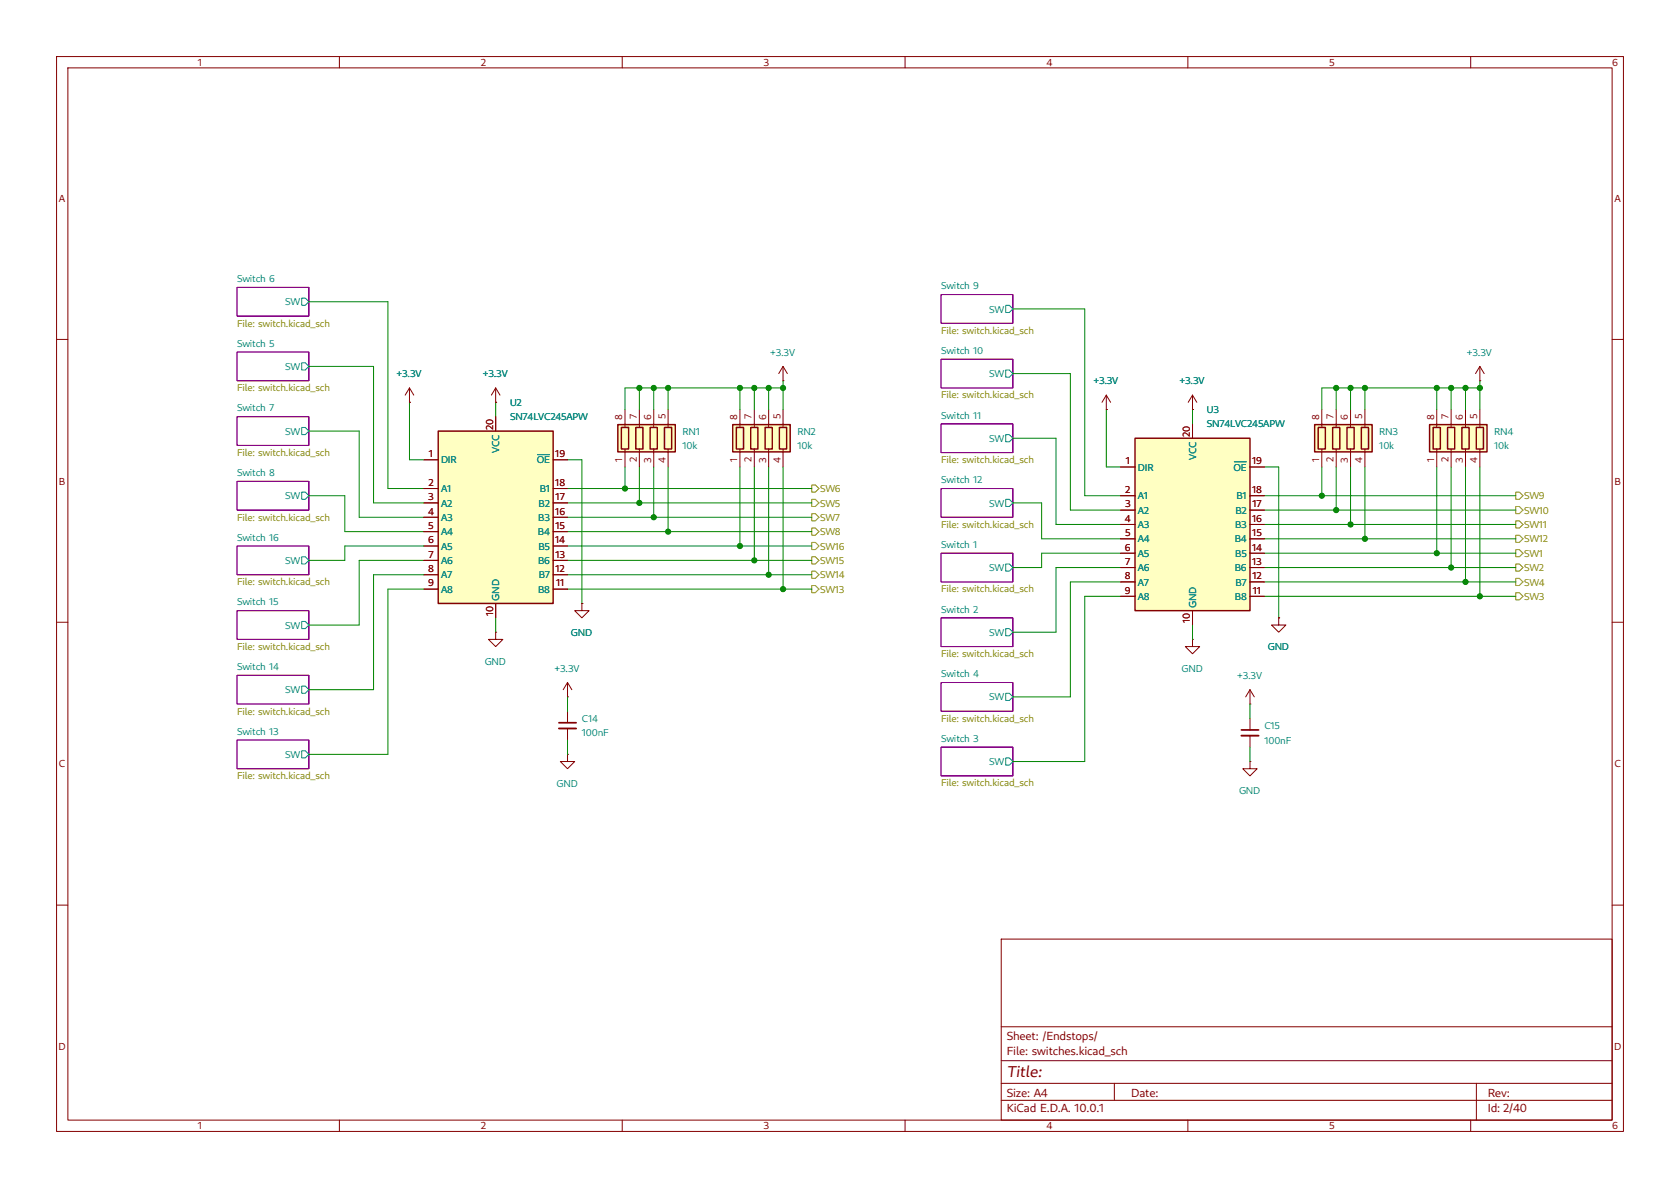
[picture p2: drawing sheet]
<svg xmlns="http://www.w3.org/2000/svg" width="297mm" height="210mm" viewBox="0 0 297 210" stroke-linecap="round" stroke-linejoin="round" font-family="sans-serif">
<g fill="none" stroke="#840000" stroke-width=".18">
<path d="M10 10h277v190h-277zM12 12h273v186h-273zM60 10v2M110 10v2M160 10v2M210 10v2M260 10v2M10 60h2M285 60h2M10 110h2M285 110h2M10 160h2"/>
<path d="M177 166h108v32h-108zM285 160h2M60 198v2M110 198v2M160 198v2M177 194.5h108M177 191.5h108M177 187.5h108M177 181.5h108M197 191.5v3M210 198v2M260 198v2"/>
<path d="M261 191.5v6.5"/>
</g>
<g fill="none" stroke="#840084" stroke-width=".18">
<path d="M41.9 50.8h12.7v5.1h-12.7zM166.4 52.1h12.7v5.1h-12.7zM41.9 73.7h12.7v5h-12.7zM41.9 62.2h12.7v5.1h-12.7zM166.4 74.9h12.7v5.1h-12.7zM166.4 63.5h12.7v5.1h-12.7zM41.9 96.5h12.7v5.1h-12.7zM41.9 85.1h12.7v5.1h-12.7zM166.4 97.8h12.7v5.1h-12.7zM166.4 86.4h12.7v5h-12.7zM41.9 119.4h12.7v5.1h-12.7zM41.9 108h12.7v5h-12.7z"/>
<path d="M166.4 109.2h12.7v5.1h-12.7zM41.9 130.8h12.7v5.1h-12.7zM166.4 132.1h12.7v5.1h-12.7zM166.4 120.7h12.7v5h-12.7z"/>
</g>
<g fill="none" stroke="#008484" stroke-width=".18">
<path d="M53.3 52.7h.7l.6 .6-.6 .7h-.7zM177.8 54h.6l.7 .6-.7 .6h-.6zM53.3 75.6h.7l.6 .6-.6 .6h-.7zM53.3 64.1h.7l.6 .7-.6 .6h-.7zM177.8 76.8h.6l.7 .7-.7 .6h-.6zM177.8 65.4h.6l.7 .6-.7 .7h-.6zM53.3 98.4h.7l.6 .7-.6 .6h-.7zM53.3 87h.7l.6 .6-.6 .7h-.7zM177.8 99.7h.6l.7 .6-.7 .7h-.6zM177.8 88.3h.6l.7 .6-.7 .6h-.6zM53.3 109.9h.7l.6 .6-.6 .6h-.7zM177.8 111.1h.6l.7 .7-.7 .6h-.6z"/>
<path d="M53.3 132.7h.7l.6 .7-.6 .6h-.7zM53.3 121.3h.7l.6 .6-.6 .7h-.7zM177.8 134h.6l.7 .6-.7 .7h-.6zM177.8 122.6h.6l.7 .6-.7 .6h-.6z"/>
</g>
<path d="M129.5 75.1h10.2v4.8h-10.2z" fill="#ffffc2"/>
<path d="M129.5 75.1h10.2v4.8h-10.2zM130.2 75.6h1.2v3.8h-1.2zM132.7 75.6h1.3v3.8h-1.3zM135.3 75.6h1.2v3.8h-1.2zM137.8 75.6h1.3v3.8h-1.3z" fill="none" stroke="#840000" stroke-width=".25"/>
<path d="M130.8 72.4v3.2M130.8 79.4v3.2M133.3 72.4v3.2M133.3 79.4v3.2M135.9 72.4v3.2M135.9 79.4v3.2M138.4 72.4v3.2M138.4 79.4v3.2" fill="none" stroke="#840000" stroke-width=".18"/>
<path d="M200.7 77.5h20.3v30.5h-20.3z" fill="#ffffc2"/>
<path d="M200.7 77.5h20.3v30.5h-20.3z" fill="none" stroke="#840000" stroke-width=".25"/>
<g fill="none" stroke="#840000" stroke-width=".18">
<path d="M210.8 74.9v2.6M198.1 82.6h2.6M198.1 87.6h2.6M198.1 90.2h2.6M198.1 92.7h2.6M198.1 95.3h2.6M198.1 97.8h2.6M221 82.6h2.5M221 87.6h2.5M221 90.2h2.5M221 92.7h2.5M221 95.3h2.5"/>
<path d="M221 97.8h2.5M198.1 100.3h2.6M198.1 102.9h2.6M198.1 105.4h2.6M210.8 108v2.5M221 100.3h2.5M221 102.9h2.5M221 105.4h2.5"/>
</g>
<path d="M218.2 81.6h2.1" fill="none" stroke="#008484" stroke-width=".18"/>
<path d="M252.7 75.1h10.2v4.8h-10.2z" fill="#ffffc2"/>
<path d="M252.7 75.1h10.2v4.8h-10.2zM253.4 75.6h1.2v3.8h-1.2zM255.9 75.6h1.3v3.8h-1.3zM258.4 75.6h1.3v3.8h-1.3zM261 75.6h1.3v3.8h-1.3z" fill="none" stroke="#840000" stroke-width=".25"/>
<g fill="none" stroke="#840000" stroke-width=".18">
<path d="M254 72.4v3.2M254 79.4v3.2M256.5 72.4v3.2M256.5 79.4v3.2M259.1 72.4v3.2M259.1 79.4v3.2M261.6 72.4v3.2M261.6 79.4v3.2M87.6 111.8v1.2h1.3l-1.3 1.3-1.2-1.3h1.2M87.6 111.8h.1M210.8 113v1.3h1.3l-1.3 1.3-1.3-1.3h1.3M210.8 113h.1"/>
<path d="M100.3 133.4v1.2h1.3l-1.3 1.3-1.2-1.3h1.2M100.3 133.4h.1M221 134.6v1.3h1.2l-1.2 1.3-1.3-1.3h1.3M221 134.6h.1"/>
</g>
<path d="M109.2 75.1h10.2v4.8h-10.2z" fill="#ffffc2"/>
<path d="M109.2 75.1h10.2v4.8h-10.2zM109.9 75.6h1.2v3.8h-1.2zM112.4 75.6h1.3v3.8h-1.3zM114.9 75.6h1.3v3.8h-1.3zM117.5 75.6h1.2v3.8h-1.2z" fill="none" stroke="#840000" stroke-width=".25"/>
<g fill="none" stroke="#840000" stroke-width=".18">
<path d="M110.5 72.4v3.2M110.5 79.4v3.2M113 72.4v3.2M113 79.4v3.2M115.6 72.4v3.2M115.6 79.4v3.2M118.1 72.4v3.2M118.1 79.4v3.2M210.8 72.4h.1M210.8 69.9l-.7 1.2M210.8 69.9l.8 1.2M210.8 69.9v2.5"/>
<path d="M221 127v2M221 130v2.1"/>
</g>
<path d="M219.5 129h3" fill="none" stroke="#840000" stroke-width=".3"/>
<path d="M219.5 130h3" fill="none" stroke="#840000" stroke-width=".33"/>
<path d="M232.4 75.1h10.2v4.8h-10.2z" fill="#ffffc2"/>
<path d="M232.4 75.1h10.2v4.8h-10.2zM233 75.6h1.3v3.8h-1.3zM235.6 75.6h1.3v3.8h-1.3zM238.1 75.6h1.3v3.8h-1.3zM240.7 75.6h1.2v3.8h-1.2z" fill="none" stroke="#840000" stroke-width=".25"/>
<g fill="none" stroke="#840000" stroke-width=".18">
<path d="M233.7 72.4v3.2M233.7 79.4v3.2M236.2 72.4v3.2M236.2 79.4v3.2M238.8 72.4v3.2M238.8 79.4v3.2M241.3 72.4v3.2M241.3 79.4v3.2M261.6 67.3h.1M261.6 64.8l-.7 1.2M261.6 64.8l.8 1.2M261.6 64.8v2.5"/>
<path d="M102.9 106.7v1.3h1.2l-1.2 1.2-1.3-1.2h1.3M102.9 106.7h.1M226.1 109.2v1.3h1.2l-1.2 1.3-1.3-1.3h1.3M226.1 109.2h.1M100.3 123.2h.1M100.3 120.7v2.5M100.3 125.7v2.1M100.3 128.8v2M100.3 120.7l-.7 1.2M100.3 120.7l.8 1.2M221 124.5h.1M221 121.9l-.8 1.3"/>
<path d="M221 121.9l.7 1.3M221 121.9v2.6"/>
</g>
<path d="M98.8 127.8h3.1" fill="none" stroke="#840000" stroke-width=".3"/>
<path d="M98.8 128.8h3.1" fill="none" stroke="#840000" stroke-width=".33"/>
<path d="M77.5 76.2h20.3v30.5h-20.3z" fill="#ffffc2"/>
<path d="M77.5 76.2h20.3v30.5h-20.3z" fill="none" stroke="#840000" stroke-width=".25"/>
<g fill="none" stroke="#840000" stroke-width=".18">
<path d="M72.4 71.1h.1M72.4 68.6l-.8 1.3M72.4 68.6l.8 1.3M72.4 68.6v2.5M87.6 71.1h.1M87.6 68.6v2.5M87.6 73.7v2.5M87.6 68.6l-.7 1.3M87.6 68.6l.8 1.3M138.4 67.3h.1M138.4 64.8l-.7 1.2M138.4 64.8l.8 1.2"/>
<path d="M138.4 64.8v2.5M195.6 72.4h.1M195.6 69.9l-.8 1.2M195.6 69.9l.7 1.2M195.6 69.9v2.5M210.8 72.4h.1M210.8 74.9v2.6M74.9 81.3h2.6M74.9 86.4h2.6M74.9 88.9h2.6M74.9 91.4h2.6M74.9 94h2.6"/>
<path d="M74.9 96.5h2.6M74.9 99.1h2.6M97.8 81.3h2.5M97.8 86.4h2.5M97.8 88.9h2.5M97.8 91.4h2.5M97.8 94h2.5M97.8 96.5h2.5M97.8 99.1h2.5M198.1 82.6h2.6M198.1 87.6h2.6M198.1 90.2h2.6"/>
<path d="M198.1 92.7h2.6M198.1 95.3h2.6M198.1 97.8h2.6M221 82.6h2.5M221 87.6h2.5M221 90.2h2.5M221 92.7h2.5M221 95.3h2.5M221 97.8h2.5M74.9 101.6h2.6M74.9 104.1h2.6M87.6 106.7v2.5"/>
<path d="M97.8 101.6h2.5M97.8 104.1h2.5M102.9 106.7h.1M198.1 100.3h2.6M198.1 102.9h2.6M198.1 105.4h2.6M210.8 108v2.5M221 100.3h2.5M221 102.9h2.5M221 105.4h2.5M226.1 109.2h.1"/>
</g>
<path d="M95 80.4h2.2M218.2 81.6h2.1" fill="none" stroke="#008484" stroke-width=".18"/>
<g fill="none" stroke="#848400" stroke-width=".18">
<path d="M143.5 98.4h.6l.7 .7-.7 .6h-.6zM143.5 95.9h.6l.7 .6-.7 .7h-.6zM143.5 88.3h.6l.7 .6-.7 .6h-.6zM143.5 93.3h.6l.7 .7-.7 .6h-.6zM143.5 85.7h.6l.7 .7-.7 .6h-.6zM143.5 90.8h.6l.7 .6-.7 .7h-.6zM268 89.5h.6l.6 .7-.6 .6h-.6zM268 87h.6l.6 .6-.6 .7h-.6zM268 97.2h.6l.6 .6-.6 .6h-.6zM268 99.7h.6l.6 .6-.6 .7h-.6zM268 92.1h.6l.6 .6-.6 .6h-.6zM268 94.6h.6l.6 .7-.6 .6h-.6z"/>
<path d="M143.5 103.5h.6l.7 .6-.7 .7h-.6zM143.5 101h.6l.7 .6-.7 .6h-.6zM268 102.2h.6l.6 .7-.6 .6h-.6zM268 104.8h.6l.6 .6-.6 .6h-.6z"/>
</g>
<g fill="none" stroke="#008400" stroke-width=".18">
<path d="M54.6 53.3h14v33.1h6.3M179.1 54.6h12.7v33h6.3M54.6 76.2h8.9v15.2h11.4M54.6 64.8h11.4v24.1h8.9M72.4 71.1v10.2h2.5M87.6 71.1v2.6M113 68.6v3.8M115.6 68.6v3.8M118.1 68.6v3.8M130.8 68.6v3.8M133.3 68.6v3.8M135.9 68.6v3.8"/>
<path d="M138.4 68.6h-27.9v3.8M138.4 67.3v5.1M179.1 66h10.1v24.2h8.9M179.1 77.5h7.6v15.2h11.4M195.6 72.4v10.2h2.5M210.8 72.4v2.5M236.2 68.6v3.8M238.8 68.6v3.8M241.3 68.6v3.8M254 68.6v3.8M256.5 68.6v3.8M259.1 68.6v3.8"/>
<path d="M261.6 67.3v5.1M261.6 68.6h-27.9v3.8M54.6 87.6h6.4v6.4h13.9M74.9 99.1h-11.4v11.4h-8.9M74.9 96.5h-13.9v2.6h-6.4M100.3 96.5h43.2M100.3 86.4h43.2M100.3 81.3h2.6v25.4M100.3 99.1h43.2M100.3 94h43.2M100.3 88.9h43.2M100.3 91.4h43.2"/>
<path d="M110.5 82.6v3.8M113 82.6v6.3M115.6 82.6v8.8M118.1 82.6v11.4M130.8 82.6v13.9M133.3 82.6v16.5M135.9 82.6v19M138.4 82.6v21.5M179.1 88.9h5v6.4h14M198.1 97.8h-14v2.5h-5M223.5 90.2h44.5M223.5 97.8h44.5"/>
<path d="M223.5 92.7h44.5M223.5 87.6h44.5M223.5 82.6h2.6v26.6M223.5 95.3h44.5M233.7 82.6v5M236.2 82.6v7.6M238.8 82.6v10.1M241.3 82.6v12.7M254 82.6v15.2M256.5 82.6v17.7M259.1 82.6v20.3M261.6 82.6v22.8"/>
<path d="M74.9 104.1h-6.3v29.3h-14M74.9 101.6h-8.9v20.3h-11.4M87.6 109.2v2.6M100.3 104.1h43.2M100.3 101.6h43.2M198.1 100.3h-11.4v11.5h-7.6M198.1 102.9h-8.9v20.3h-10.1M198.1 105.4h-6.3v29.2h-12.7M210.8 110.5v2.5M223.5 100.3h44.5M223.5 102.9h44.5M223.5 105.4h44.5"/>
<path d="M100.3 123.2v2.5M100.3 130.8v2.6M221 124.5v2.5M221 132.1v2.5"/>
</g>
<g fill="#008400" stroke="#008400" stroke-width=".18">
<circle cx="135.9" cy="68.6" r=".46"/>
<circle cx="133.3" cy="68.6" r=".46"/>
<circle cx="138.4" cy="68.6" r=".46"/>
<circle cx="138.4" cy="104.1" r=".46"/>
<circle cx="118.1" cy="68.6" r=".46"/>
<circle cx="130.8" cy="96.5" r=".46"/>
<circle cx="118.1" cy="94" r=".46"/>
<circle cx="133.3" cy="99.1" r=".46"/>
<circle cx="115.6" cy="68.6" r=".46"/>
<circle cx="113" cy="68.6" r=".46"/>
<circle cx="130.8" cy="68.6" r=".46"/>
<circle cx="135.9" cy="101.6" r=".46"/>
<circle cx="110.5" cy="86.4" r=".46"/>
<circle cx="113" cy="88.9" r=".46"/>
<circle cx="115.6" cy="91.4" r=".46"/>
<circle cx="254" cy="97.8" r=".46"/>
<circle cx="259.1" cy="68.6" r=".46"/>
<circle cx="256.5" cy="68.6" r=".46"/>
<circle cx="261.6" cy="105.4" r=".46"/>
<circle cx="259.1" cy="102.9" r=".46"/>
<circle cx="254" cy="68.6" r=".46"/>
<circle cx="236.2" cy="68.6" r=".46"/>
<circle cx="256.5" cy="100.3" r=".46"/>
<circle cx="261.6" cy="68.6" r=".46"/>
<circle cx="241.3" cy="95.3" r=".46"/>
<circle cx="238.8" cy="92.7" r=".46"/>
<circle cx="236.2" cy="90.2" r=".46"/>
<circle cx="233.7" cy="87.6" r=".46"/>
<circle cx="241.3" cy="68.6" r=".46"/>
<circle cx="238.8" cy="68.6" r=".46"/>
</g>
<text font-size="2.8" fill="#840000" x="178" y="190.3">Title:</text>
<g font-size="2.1" fill="#840000">
<text x="178" y="183.8">Sheet: /Endstops/</text>
<text x="178" y="186.5">File: switches.kicad_sch</text>
<text x="178" y="196.7">KiCad E.D.A. 10.0.1</text>
<text x="178" y="193.9">Size: A4</text>
<text x="200" y="193.9">Date:</text>
<text x="263" y="193.9">Rev:</text>
<text x="263" y="196.7">Id: 2/40</text>
</g>
<g font-size="1.8" fill="#840000">
<text x="35" y="11.7">1</text>
<text x="85" y="11.7">2</text>
<text x="135" y="11.7">3</text>
<text x="185" y="11.7">4</text>
<text x="235" y="11.7">5</text>
<text x="285" y="11.7">6</text>
<text x="10.4" y="35.7">A</text>
<text x="285.4" y="35.7">A</text>
<text x="87.2" y="75.9" transform="rotate(-90 87.2 75.9)">20</text>
<text x="110" y="74.2" transform="rotate(-90 110 74.2)">8</text>
<text x="112.6" y="74.1" transform="rotate(-90 112.6 74.1)">7</text>
<text x="115.1" y="74.2" transform="rotate(-90 115.1 74.2)">6</text>
<text x="117.6" y="74.1" transform="rotate(-90 117.6 74.1)">5</text>
<text x="130.3" y="74.2" transform="rotate(-90 130.3 74.2)">8</text>
<text x="132.9" y="74.1" transform="rotate(-90 132.9 74.1)">7</text>
<text x="135.4" y="74.2" transform="rotate(-90 135.4 74.2)">6</text>
<text x="138" y="74.1" transform="rotate(-90 138 74.1)">5</text>
<text x="210.4" y="77.2" transform="rotate(-90 210.4 77.2)">20</text>
<text x="233.2" y="74.2" transform="rotate(-90 233.2 74.2)">8</text>
<text x="235.8" y="74.1" transform="rotate(-90 235.8 74.1)">7</text>
<text x="238.3" y="74.2" transform="rotate(-90 238.3 74.2)">6</text>
<text x="240.8" y="74.1" transform="rotate(-90 240.8 74.1)">5</text>
<text x="253.5" y="74.2" transform="rotate(-90 253.5 74.2)">8</text>
<text x="256.1" y="74.1" transform="rotate(-90 256.1 74.1)">7</text>
<text x="258.6" y="74.2" transform="rotate(-90 258.6 74.2)">6</text>
<text x="261.2" y="74.1" transform="rotate(-90 261.2 74.1)">5</text>
<text x="75.8" y="80.8">1</text>
<text x="98.2" y="80.8">19</text>
<text x="110" y="81.7" transform="rotate(-90 110 81.7)">1</text>
<text x="112.6" y="81.7" transform="rotate(-90 112.6 81.7)">2</text>
<text x="115.1" y="81.8" transform="rotate(-90 115.1 81.8)">3</text>
<text x="117.6" y="81.8" transform="rotate(-90 117.6 81.8)">4</text>
<text x="130.3" y="81.7" transform="rotate(-90 130.3 81.7)">1</text>
<text x="132.9" y="81.7" transform="rotate(-90 132.9 81.7)">2</text>
<text x="135.4" y="81.8" transform="rotate(-90 135.4 81.8)">3</text>
<text x="138" y="81.8" transform="rotate(-90 138 81.8)">4</text>
<text x="199" y="82.1">1</text>
<text x="221.4" y="82.1">19</text>
<text x="233.2" y="81.7" transform="rotate(-90 233.2 81.7)">1</text>
<text x="235.8" y="81.7" transform="rotate(-90 235.8 81.7)">2</text>
<text x="238.3" y="81.8" transform="rotate(-90 238.3 81.8)">3</text>
<text x="240.8" y="81.8" transform="rotate(-90 240.8 81.8)">4</text>
<text x="253.5" y="81.7" transform="rotate(-90 253.5 81.7)">1</text>
<text x="256.1" y="81.7" transform="rotate(-90 256.1 81.7)">2</text>
<text x="258.6" y="81.8" transform="rotate(-90 258.6 81.8)">3</text>
<text x="261.2" y="81.8" transform="rotate(-90 261.2 81.8)">4</text>
<text x="10.4" y="85.7">B</text>
<text x="75.7" y="88.4">3</text>
<text x="75.7" y="85.9">2</text>
<text x="98.2" y="85.9">18</text>
<text x="98.2" y="88.4">17</text>
<text x="198.9" y="89.7">3</text>
<text x="198.9" y="87.2">2</text>
<text x="221.4" y="87.2">18</text>
<text x="221.4" y="89.7">17</text>
<text x="285.4" y="85.7">B</text>
<text x="75.7" y="91">4</text>
<text x="75.7" y="93.5">5</text>
<text x="98.2" y="91">16</text>
<text x="98.2" y="93.5">15</text>
<text x="198.9" y="92.2">4</text>
<text x="198.9" y="94.8">5</text>
<text x="221.4" y="92.2">16</text>
<text x="221.4" y="94.8">15</text>
<text x="75.7" y="96.1">6</text>
<text x="75.7" y="101.1">8</text>
<text x="75.7" y="98.6">7</text>
<text x="98.2" y="96.1">14</text>
<text x="98.2" y="98.6">13</text>
<text x="98.2" y="101.1">12</text>
<text x="198.9" y="97.3">6</text>
<text x="198.9" y="99.9">7</text>
<text x="221.3" y="97.3">14</text>
<text x="221.4" y="99.9">13</text>
<text x="75.7" y="103.7">9</text>
<text x="98.3" y="103.7">11</text>
<text x="198.9" y="104.9">9</text>
<text x="198.9" y="102.4">8</text>
<text x="221.4" y="102.4">12</text>
<text x="221.5" y="104.9">11</text>
<text x="87.2" y="108.9" transform="rotate(-90 87.2 108.9)">10</text>
<text x="210.4" y="110.1" transform="rotate(-90 210.4 110.1)">10</text>
<text x="10.4" y="135.7">C</text>
<text x="285.4" y="135.7">C</text>
<text x="10.4" y="185.7">D</text>
<text x="285.4" y="185.7">D</text>
<text x="35" y="199.7">1</text>
<text x="85" y="199.7">2</text>
<text x="135" y="199.7">3</text>
<text x="185" y="199.7">4</text>
<text x="235" y="199.7">5</text>
<text x="285" y="199.7">6</text>
</g>
<g font-size="1.8" fill="#008484">
<text x="41.9" y="49.9">Switch 6</text>
<text x="50.4" y="54">SW</text>
<text x="166.4" y="51.1">Switch 9</text>
<text x="174.9" y="55.2">SW</text>
<text x="41.9" y="61.3">Switch 5</text>
<text x="50.4" y="65.4">SW</text>
<text x="136.2" y="62.9">+3.3V</text>
<text x="166.4" y="62.6">Switch 10</text>
<text x="259.3" y="62.9">+3.3V</text>
<text x="70.1" y="66.7">+3.3V</text>
<text x="85.4" y="66.7">+3.3V</text>
<text x="90.2" y="71.8">U2</text>
<text x="174.9" y="66.7">SW</text>
<text x="193.3" y="67.9">+3.3V</text>
<text x="208.5" y="67.9">+3.3V</text>
<text x="41.9" y="72.7">Switch 7</text>
<text x="50.4" y="76.8">SW</text>
<text x="90.2" y="74.3">SN74LVC245APW</text>
<text x="120.6" y="76.8">RN1</text>
<text x="141" y="76.8">RN2</text>
<text x="166.4" y="74">Switch 11</text>
<text x="213.4" y="73">U3</text>
<text x="213.4" y="75.6">SN74LVC245APW</text>
<text x="243.8" y="76.8">RN3</text>
<text x="264.2" y="76.8">RN4</text>
<text x="78" y="81.9">DIR</text>
<text x="88.3" y="80.1" transform="rotate(-90 88.3 80.1)">VCC</text>
<text x="94.9" y="81.9">OE</text>
<text x="120.6" y="79.4">10k</text>
<text x="141" y="79.4">10k</text>
<text x="174.9" y="78.1">SW</text>
<text x="201.2" y="83.2">DIR</text>
<text x="211.5" y="81.3" transform="rotate(-90 211.5 81.3)">VCC</text>
<text x="218.1" y="83.2">OE</text>
<text x="243.8" y="79.4">10k</text>
<text x="264.2" y="79.4">10k</text>
<text x="41.9" y="84.2">Switch 8</text>
<text x="50.4" y="88.3">SW</text>
<text x="78" y="87">A1</text>
<text x="78" y="89.5">A2</text>
<text x="95.2" y="89.5">B2</text>
<text x="95.4" y="87">B1</text>
<text x="166.4" y="85.4">Switch 12</text>
<text x="174.9" y="89.5">SW</text>
<text x="201.2" y="88.3">A1</text>
<text x="218.6" y="88.3">B1</text>
<text x="41.9" y="95.6">Switch 16</text>
<text x="78" y="92.1">A3</text>
<text x="78" y="94.6">A4</text>
<text x="95.1" y="94.6">B4</text>
<text x="95.2" y="92.1">B3</text>
<text x="201.2" y="90.8">A2</text>
<text x="201.2" y="93.3">A3</text>
<text x="201.2" y="95.9">A4</text>
<text x="218.3" y="95.9">B4</text>
<text x="218.4" y="93.3">B3</text>
<text x="218.4" y="90.8">B2</text>
<text x="50.4" y="99.7">SW</text>
<text x="78" y="97.2">A5</text>
<text x="78" y="99.7">A6</text>
<text x="95.1" y="99.7">B6</text>
<text x="95.2" y="97.2">B5</text>
<text x="166.4" y="96.9">Switch 1</text>
<text x="174.9" y="101">SW</text>
<text x="201.2" y="98.4">A5</text>
<text x="201.2" y="101">A6</text>
<text x="218.3" y="101">B6</text>
<text x="218.4" y="98.4">B5</text>
<text x="41.9" y="107">Switch 15</text>
<text x="78" y="102.2">A7</text>
<text x="78" y="104.8">A8</text>
<text x="88.3" y="106.2" transform="rotate(-90 88.3 106.2)">GND</text>
<text x="95.1" y="104.8">B8</text>
<text x="95.2" y="102.2">B7</text>
<text x="201.2" y="103.5">A7</text>
<text x="201.2" y="106">A8</text>
<text x="211.5" y="107.4" transform="rotate(-90 211.5 107.4)">GND</text>
<text x="218.3" y="106">B8</text>
<text x="218.4" y="103.5">B7</text>
<text x="50.4" y="111.1">SW</text>
<text x="100.9" y="112.4">GND</text>
<text x="166.4" y="108.3">Switch 2</text>
<text x="174.9" y="112.4">SW</text>
<text x="41.9" y="118.5">Switch 14</text>
<text x="85.7" y="117.5">GND</text>
<text x="98.1" y="118.7">+3.3V</text>
<text x="166.4" y="119.7">Switch 4</text>
<text x="208.9" y="118.7">GND</text>
<text x="224.1" y="114.9">GND</text>
<text x="50.4" y="122.6">SW</text>
<text x="174.9" y="123.8">SW</text>
<text x="218.7" y="120">+3.3V</text>
<text x="41.9" y="129.9">Switch 13</text>
<text x="102.9" y="127.6">C14</text>
<text x="102.9" y="130.2">100nF</text>
<text x="166.4" y="131.2">Switch 3</text>
<text x="223.5" y="128.9">C15</text>
<text x="223.5" y="131.5">100nF</text>
<text x="50.4" y="134">SW</text>
<text x="174.9" y="135.3">SW</text>
<text x="98.4" y="139.1">GND</text>
<text x="219" y="140.3">GND</text>
</g>
<g font-size="1.8" fill="#848400">
<text x="41.9" y="57.7">File: switch.kicad_sch</text>
<text x="166.4" y="59">File: switch.kicad_sch</text>
<text x="41.9" y="69.2">File: switch.kicad_sch</text>
<text x="166.4" y="70.4">File: switch.kicad_sch</text>
<text x="41.9" y="80.6">File: switch.kicad_sch</text>
<text x="166.4" y="81.9">File: switch.kicad_sch</text>
<text x="145" y="89.5">SW5</text>
<text x="145" y="87">SW6</text>
<text x="269.4" y="88.3">SW9</text>
<text x="41.9" y="92">File: switch.kicad_sch</text>
<text x="145" y="94.6">SW8</text>
<text x="145" y="92.1">SW7</text>
<text x="166.4" y="93.3">File: switch.kicad_sch</text>
<text x="269.4" y="90.8">SW10</text>
<text x="269.4" y="93.3">SW11</text>
<text x="269.4" y="95.9">SW12</text>
<text x="145" y="99.7">SW15</text>
<text x="145" y="97.2">SW16</text>
<text x="269.4" y="98.4">SW1</text>
<text x="269.4" y="101">SW2</text>
<text x="41.9" y="103.5">File: switch.kicad_sch</text>
<text x="145" y="104.8">SW13</text>
<text x="145" y="102.2">SW14</text>
<text x="166.4" y="104.7">File: switch.kicad_sch</text>
<text x="269.4" y="103.5">SW4</text>
<text x="269.4" y="106">SW3</text>
<text x="41.9" y="114.9">File: switch.kicad_sch</text>
<text x="166.4" y="116.2">File: switch.kicad_sch</text>
<text x="41.9" y="126.3">File: switch.kicad_sch</text>
<text x="166.4" y="127.6">File: switch.kicad_sch</text>
<text x="41.9" y="137.8">File: switch.kicad_sch</text>
<text x="166.4" y="139">File: switch.kicad_sch</text>
</g>
</svg>
